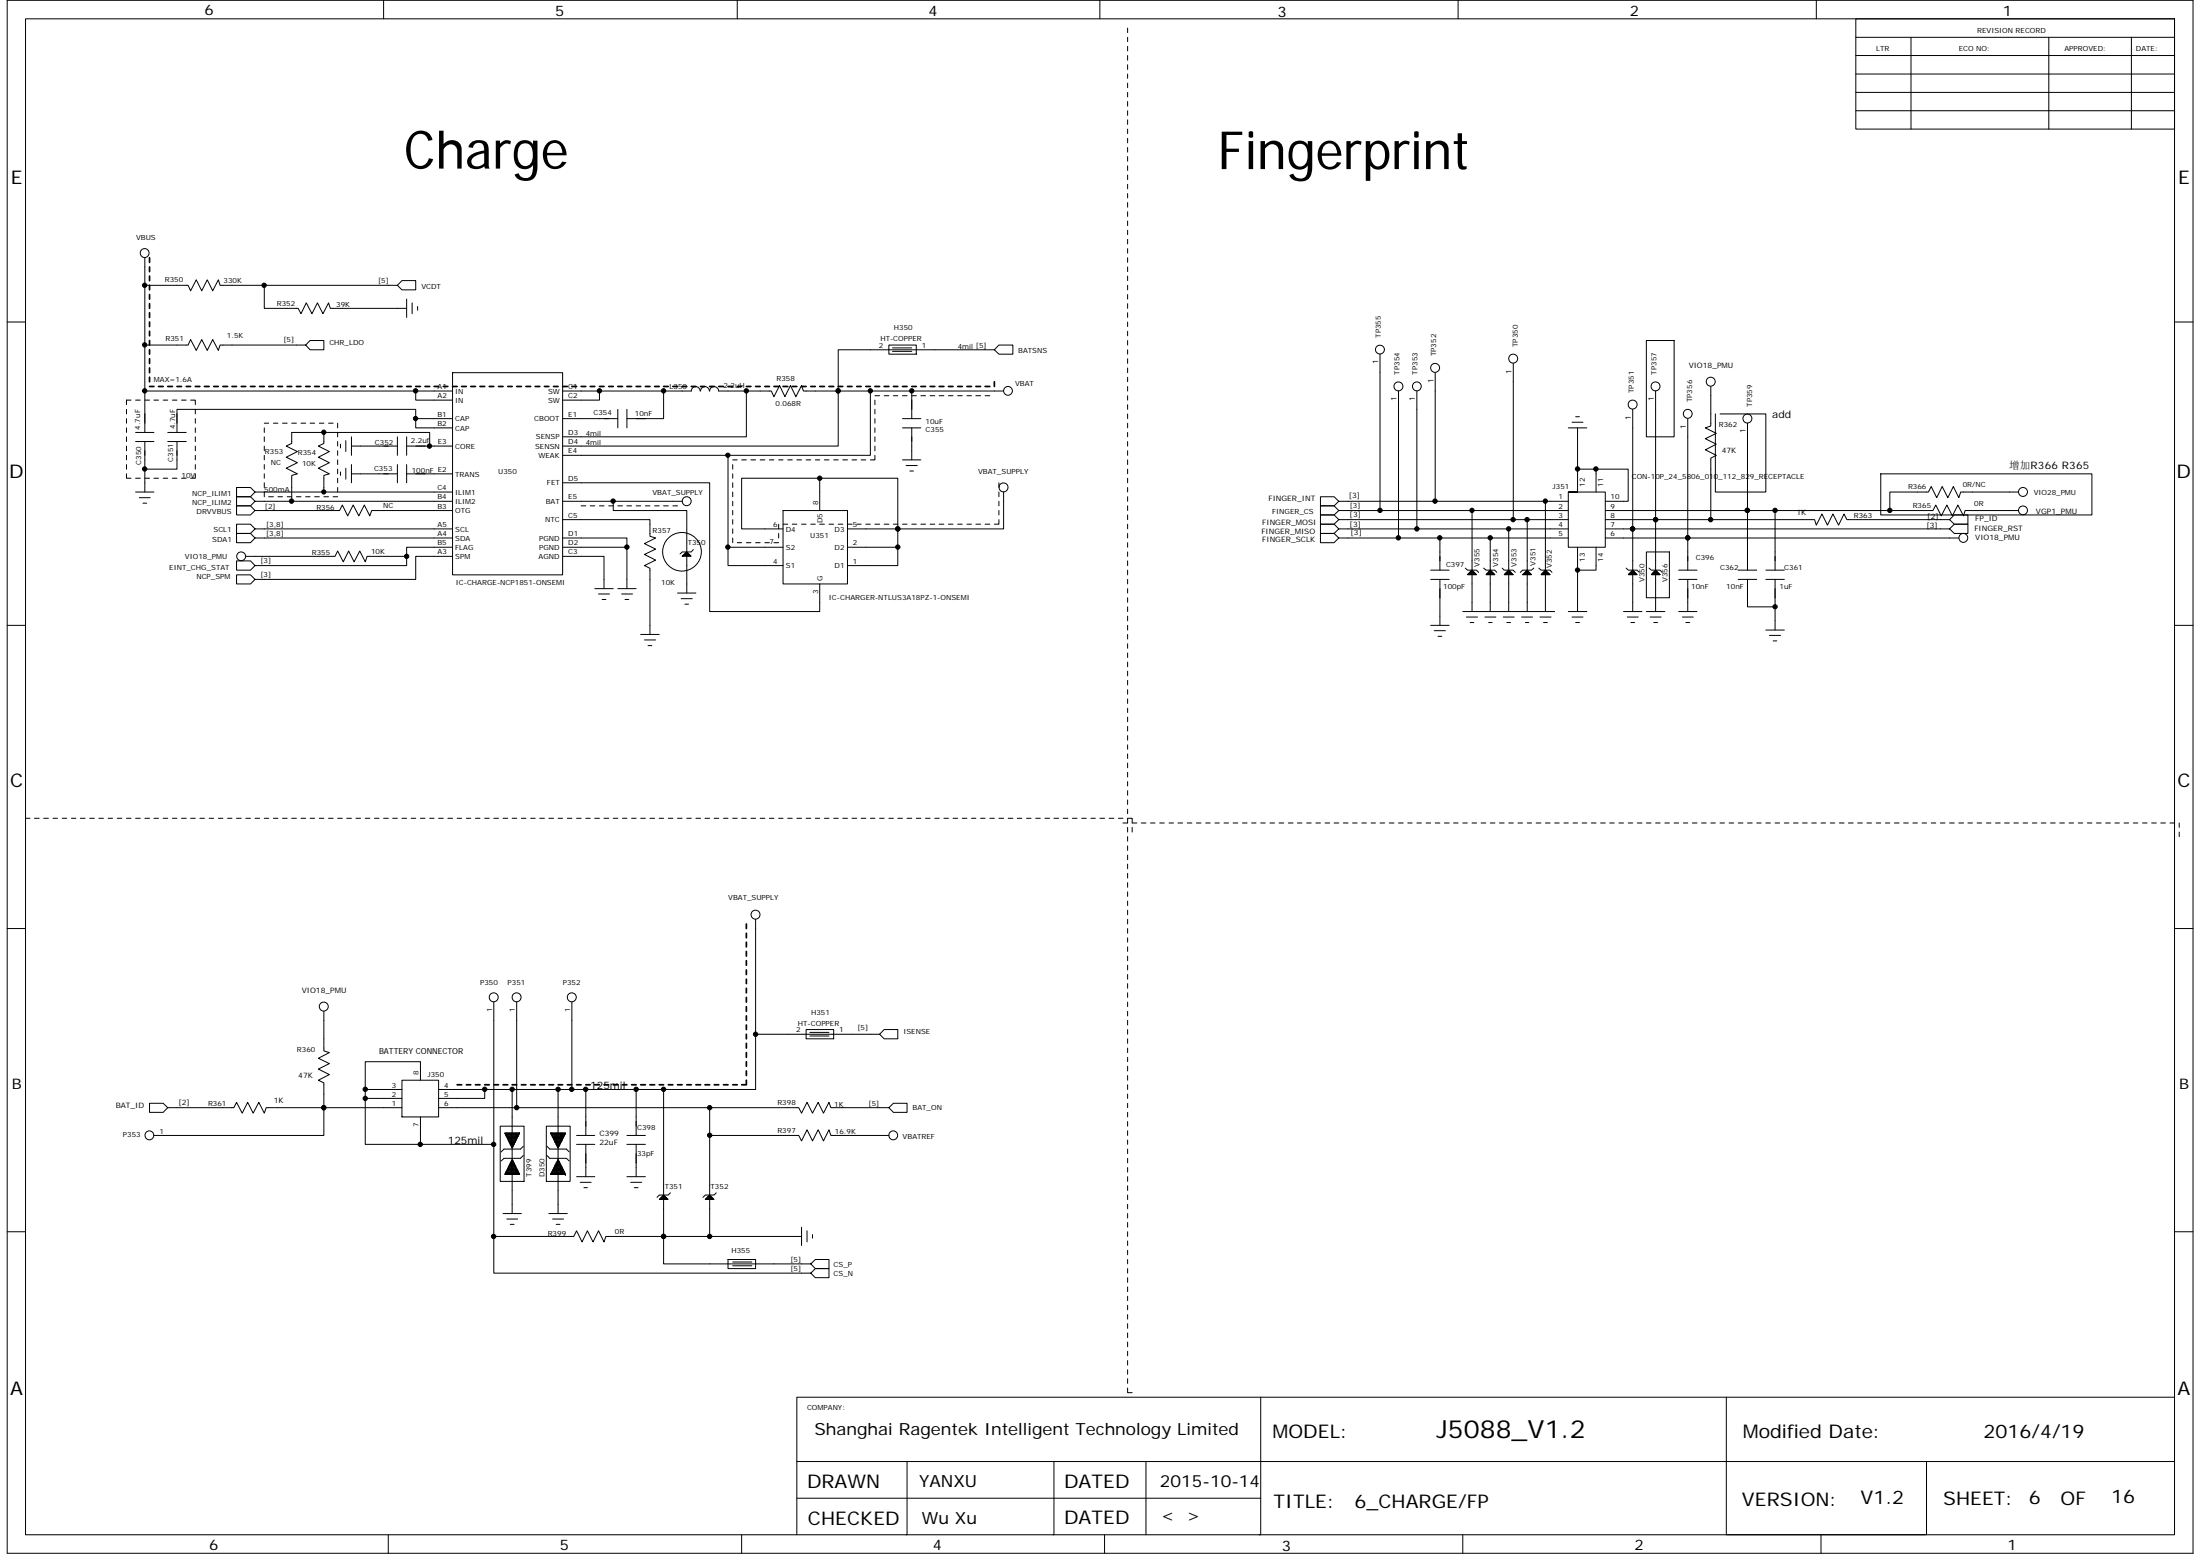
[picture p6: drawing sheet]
<svg xmlns="http://www.w3.org/2000/svg" width="297mm" height="210mm" viewBox="0 0 297 210" stroke-linecap="round" stroke-linejoin="round" font-family="sans-serif">
<g fill="none" stroke="#000" stroke-width=".14">
<path d="M1 0h295.1v209.6h-295.1zM3.4 2.5h290.2v204.6h-290.2zM51.8 0v2.5M99.5 0v2.5M148.5 0v2.5M152.2 3.8v.6M152.2 5v.6M152.2 6.2v.7M152.2 7.5v.6M152.2 8.7v.7M152.2 10v.6M152.2 11.2v.6"/>
<path d="M152.2 12.5v.6M152.2 13.7v.6M152.2 14.9v.7M152.2 16.2v.6M152.2 17.4v.6M152.2 18.7v.6M152.2 19.9v.6M196.9 0v2.5M245.2 0v2.5M250.6 2.5h43v14.9h-43zM250.6 12.5h43M250.6 14.9h43"/>
<path d="M250.6 10h43M250.6 7.5h43M250.6 5h43M258 5v12.4M276.6 5v12.4M287.8 5v12.4M19.6 38.5h5.8l.3 .7 .8-1.4 .7 1.4 .8-1.4 .7 1.4 .8-1.4 .2 .7h6v3.1h4.6l.3 .7 .8-1.4 .7 1.4 .8-1.4 .7 1.4 .8-1.4 .2 .7h10.3M19.6 34.8v23.6M35.7 38.5h18l.6 .6h1.8v-1.2h-1.8l-.6 .6M152.2 21.1v.7M152.2 22.4v.6M152.2 23.6v.6"/>
<path d="M152.2 24.9v.6M152.2 26.1v.6M152.2 27.3v.7M152.2 28.6v.6M152.2 29.8v.6M152.2 31.1v.6M152.2 32.3v.6M152.2 33.5v.7M152.2 34.8v.6M152.2 36v.7M152.2 37.3v.6M152.2 38.5v.6"/>
<path d="M152.2 39.8v.6M1 43.5h2.4M17.1 55.2v.7M17.1 56.5v.6M17.1 57.7v.7M17.1 58.9v.7M17.7 54h-.6v.6M18.3 54h.6M18.3 59.6h2.5M18.3 58.4h2.5M19.6 54h.6M19.6 46.6h5.8l.3-.8 .8 1.5 .7-1.5 .8 1.5 .7-1.5 .8 1.5 .2-.7h11.6l.6 .6h1.8v-1.2h-1.8l-.6 .6"/>
<path d="M19.6 59.6v3.7M19.6 52.8h36.5v1.2h5M20.8 54h.6M22 54h.6M22.6 59.6h2.5M22.6 58.4h2.5M23.3 54h.6M23.9 59.6v3.7h-4.3v3.1M24.5 54h.6M25.7 54h.7v.6M26.4 55.2v.7M26.4 56.5v.6"/>
<path d="M26.4 57.7v.7M26.4 58.9v.7M35.7 57.1h.6M35.7 57.7v.7M35.7 58.9v.7M36.9 57.1h.6M38.1 57.1h.7M39.4 57.1h.6M40.6 57.1h.7M41.9 57.1h.6M43.1 57.1h.6M43.7 58.4h-4.3v1.4l-.8 .4 1.5 .7-1.5 .8 1.5 .7-1.5 .8 1.5 .7-.7 .3v3.4"/>
<path d="M43.7 58.4h14.3v1.8M43.7 58.4v1.4l-.7 .4 1.5 .7-1.5 .8 1.5 .7-1.5 .8 1.5 .7-.8 .3v2.2M44.4 57.1h.6M45.6 57.1v.6M45.6 58.4v.5M45.6 59.6v.6M46 59.9v.6M46.7 59.5v1.4M47.5 58.9v2.5M53.7 58.9v2.5M54.9 40.4v2.4M54.9 58.9v2.5"/>
<path d="M55.6 40.9v1.4M56.1 56.5h5M56.1 56.5v-1.3h-32.2v3.2M56.1 56.5v1.2h5M56.1 52.8h5M56.4 41.4v.5M61.1 50.3h14.9v27.3h-14.9zM76 52.8h4.9M76 56.5h7.4M83.4 55.2v2.5M84.6 55.2v2.5M89.6 52.8h-8.7v1.2h-4.9"/>
<path d="M94.5 52.8a.59 .59 0 0 0-.6-.6 .59 .59 0 0 0-.6 .6h-3.7v3.7h-5M94.6 52.8a.59 .59 0 0 1 .6-.6 .59 .59 0 0 1 .6 .6M95.8 52.8a.6 .6 0 0 1 .6-.6 .6 .6 0 0 1 .6 .6M100.8 52.8h-3.8M117.5 52.8v8.6h-19.2M117.5 52.8h-9l-.3-.8-.7 1.5-.8-1.5-.7 1.5-.7-1.5-.8 1.5-.4-.7h-3.3v6.1h-24.8M117.5 52.8h5.6v3.7M118.1 54v.6M118.1 55.2v.7M118.1 56.5v.6M118.1 57.7v.7M118.1 58.9v.7"/>
<path d="M118.1 53.4h.7M119.4 53.4h.6M120 46.6h3.7v1.2h-3.7zM120.5 47.4h2.6M120.5 46.9h2.6M120.6 53.4h.6M121.9 53.4h.6M121.9 56.5h2.4M121.9 57.7h2.4M123.1 53.4h.6M123.1 52.8h12.4M123.1 57.7v4.4"/>
<path d="M124.3 53.4h.7M125.6 53.4h.6M126.8 53.4h.6M128.1 53.4h.6M129.3 53.4h.6M130.6 53.4h.6M131.8 53.4h.6M133 53.4h.6M134.3 47.2l.6-.6h1.9v1.2h-1.9l-.6-.6h-21.1v13h-37.2M152.2 41v.6M152.2 42.2v.6M152.2 43.5v.6"/>
<path d="M152.2 44.7v.6M152.2 46v.6M152.2 47.2v.6M152.2 48.4v.6M152.2 49.7v.6M152.2 50.9v.6M152.2 52.2v.6M152.2 53.4v.6M152.2 54.6v.6M152.2 55.9v.6M152.2 57.1v.6M152.2 58.4v.5"/>
<path d="M152.2 59.6v.6M186.3 47.8v21.1h-5.5l-.7 .6h-1.8v-1.2h1.8l.7 .6M188.8 52.8v19.8h5.6M191.3 52.8v18.6h-10.5l-.7 .6h-1.8v-1.3h1.8l.7 .7M193.8 50.3v17.3M204.3 49v21.1h-23.5l-.7 .6h-1.8v-1.2h1.8l.7 .6M211.7 57.7h2.5M212.3 57h1.4M212.7 56.2h.6M213 57.7v8.7h-1.3v7.5h5v-7.5h-5M220.4 55.2v27.3M222.3 46h3.7v12.9h-3.7z"/>
<path d="M223.5 52.8v17.3h7.5M227.9 56.5v16.1h36.6M231 52.2v5.3l-.8 .2 1.5 .8-1.5 .7 1.5 .7-1.5 .8 1.5 .7-.7 .4v8.3h14l.2 .8 .8-1.5 .7 1.5 .8-1.5 .7 1.5 .8-1.5 .4 .7h13.8l.7 .6h1.8v-1.2h-1.8l-.7 .6M231.6 55.9v10.5h6.8v-10.5h-6.2M235.9 57.1v11.8h3.8M293.6 43.5h2.5M17.1 60.2v.6M17.1 61.4v.7M17.1 62.7v.6M17.1 63.9v.6h.6M18.3 64.5h.6M18.3 66.4h2.5"/>
<path d="M18.8 67.2h1.5M19.3 67.9h.5M19.6 64.5h.6M20.8 64.5h.6M22 64.5h.6M23.3 64.5h.6M24.5 64.5h.6M26.4 63.9v.6h-.7M26.4 60.2v.6M26.4 61.4v.7M26.4 62.7v.6M34.4 68.9l-.6-.6h-1.9v1.2h1.9l.6-.6h11.4l.4-.7 .7 1.4 .8-1.4 .7 1.4 .8-1.4 .7 1.4 .3-.7h10.9"/>
<path d="M34.4 66.4l-.6-.6h-1.9v1.2h1.9l.6-.6h1.3M34.4 67.6l-.6-.6h-1.9v1.3h1.9l.6-.7h26.7M35.7 60.2v.6M35.7 61.4v.7M35.7 62.7v.6M35.7 63.9v.6M35.7 65.2v.6M35.7 66.4v.6M35.7 66.4h25.4M36.3 67h.6M37.5 67h.6M38.8 67h.6"/>
<path d="M40 67h.6M41.3 67h.6M42.5 67h.6M43.7 67h.7M45 67h.6M45.6 60.8v.6M45.6 62.1v.6M45.6 63.3v.6M45.6 64.5v.7M45.6 65.8v.6M46 63.7v.5M46.7 63.2v1.5"/>
<path d="M47.5 60.2h6.2M47.5 63.9h6.2M47.5 62.7v2.5M53.7 62.7v2.5M54.9 75.1h-5.3l-.3 .7-.7-1.4-.8 1.4-.7-1.4-.7 1.4-.8-1.4-.4 .7h-12M54.9 75.1v1.2h-20.5l-.6 .6h-1.9v-1.2h1.9l.6 .6M54.9 62.7v2.5M61.1 72.6h-26.7l-.6 .6h-1.9v-1.2h1.9l.6 .6M61.1 71.4h-26.7l-.6 .6h-1.9v-1.3h1.9l.6 .7M61.1 75.1h-5v3.1h-21.7l-.6 .6h-1.9v-1.2h1.9l.6 .6M61.1 73.9h-6.2v1.2M61.1 60.2h-6.2"/>
<path d="M61.1 63.9h-6.2M76 70.1h11.8v2.3l.7 .2-1.5 .8 1.5 .7-1.5 .7 1.5 .8-1.5 .7 .8 .4v8.9M76 75.1h5.6v4.3M76 72.6h8.6v1.3M76 73.9h8.6v5.5M76 65.2h19.8v17.3h14.9v-3.7M76 67.6h16.1M76 61.4h22.3M78.5 68.3h.6M79.7 68.3h.6M80.3 79.4h2.5M80.9 68.3h.7"/>
<path d="M82.2 68.3h.6M82.8 67.6v1.3h9.9v11.1M83.4 68.3h.6M83.4 79.4h2.5M84.6 68.3h.7M85.9 68.3h.6M87.1 68.3h.7M88.4 68.3h.6M89.6 68.3h.6M90.8 68.3h.7M92.1 75.1l.6-.6 .6 .6zM92.2 75.1v-.1h1v.1"/>
<path d="M92.3 74.8v.3M92.3 74.8h.8v.3M92.5 74.7v.4M92.5 74.7h.5v.4M92.6 75.1v-.5h.2v.5M92.7 74.5h.1M93.6 74.2l-.3 .3h-1.2l-.3 .3M98.3 61.4v12.5h7.4M98.3 73.9v2.4h7.4M98.9 62.7v.6M98.9 63.9v.6M98.9 65.2v.6"/>
<path d="M98.9 66.4v.6M98.9 67.6v.7M98.9 68.9v.6M98.9 70.1v.6M98.9 71.4v.6M98.9 72.6v.6M98.9 62.1h.6M99.5 73.2h.6M100.1 62.1h.7M100.8 73.2h.6M101.4 62.1h.6M102 73.2h.6"/>
<path d="M102.6 62.1h.7M103.3 73.2h.6M103.9 62.1h.6M104.5 73.2h.6M105.1 70.7v.7M105.1 72v.6M105.1 62.1h.6M105.7 70.7h.7M105.7 68.9h8.7v9.9h-8.7zM106.4 62.1h.6M107 70.7h.6M107.6 62.1h.6"/>
<path d="M108.2 70.7h.6M108.8 62.1h.7M109.5 70.7h.6M110.1 62.1h.6M110.7 70.7h.6M110.7 64.5h-10.6v6.9h5.6M111.3 62.1h.6M111.9 70.7h.7M112.6 62.1h.6M113.2 70.7h.6M113.8 62.1h.6M114.4 70.7h.6"/>
<path d="M114.4 71.4h6.8v2.5M114.4 73.9h6.8M115 62.1h.7M115.7 70.7h.6M116.3 62.1h.6M116.9 70.7h.6M118.1 60.2v.6M118.1 61.4v.7h-.6M118.1 70.7h.7M119.4 70.7h.6M120.6 70.7h.6M121.2 73.9v2.4h-6.8"/>
<path d="M121.9 70.7h.6M121.9 62.1h2.4M122.3 62.8h1.5M122.8 63.6h.5M123.1 70.7h.6M124.3 70.7h.7M125.6 70.7h.6M126.8 70.7h.6M128.1 70.7h.6M129.3 70.7h.6M130.6 70.7h.6M131.8 70.7h.6"/>
<path d="M133 70.7h.6M134.9 70.1v.6h-.6M134.9 65.2v.6M134.9 66.4v.6M134.9 67.6v.7M134.9 68.9v.6M135.5 66.4v5h-14.3v-6.9h-10.5v4.4M152.2 60.8v.6M152.2 62.1v.6M152.2 63.3v.6M152.2 64.5v.7M152.2 65.8v.6"/>
<path d="M152.2 67v.6M152.2 68.3v.6M152.2 69.5v.6M152.2 70.7v.7M152.2 72v.6M152.2 73.2v.7M152.2 74.5v.6M152.2 75.7v.6M152.2 76.9v.7M152.2 78.2v.6M152.2 79.4v.6M180.8 67.6l-.7-.6h-1.8v1.3h1.8l.7-.7h13"/>
<path d="M180.8 72.6l-.7-.6h-1.8v1.2h1.8l.7-.6h8M193.2 76.9h2.5M193.2 78.2h2.5M194.4 72.6v4.3M194.4 78.2v6.2M197.8 76.7l.3 .2h1.2l.3 .3M198.1 77.6l.7-.7 .5 .7zM198.2 77.6v-.2h1v.2M198.4 77.6v-.3h.7v.3M198.5 77.6v-.4h.5v.4M198.6 77.6v-.5h.3v.5M198.8 76.9h.1"/>
<path d="M198.8 68.9v13.6M200.3 76.7l.3 .2h1.2l.3 .3M200.7 77.6v-.2h1v.2M200.9 77.6v-.3h.7v.3M201 77.6v-.4h.5v.4M201.1 77.6v-.5h.2v.5M201.2 76.9h.1M201.2 76.9l.6 .7h-1.2zM201.2 72.6v9.9M202.8 76.7l.3 .2h1.2l.3 .3M203.1 77.6l.6-.7 .6 .7zM203.2 77.6v-.2h1v.2"/>
<path d="M203.3 77.6v-.3h.8v.3M203.5 77.6v-.4h.5v.4M203.6 77.6v-.5h.2v.5M203.7 76.9h.1M203.7 71.4v11.1M204.3 70.1h1.9v12.4M205.7 77.6v-.2h1v.2M205.8 77.3v.3M205.8 77.3h.7v.3M205.9 77.2v.4M205.9 77.2h.5v.4M206.1 77.6v-.5h.2v.5"/>
<path d="M206.2 76.9h.1M206.2 76.9l.6 .7h-1.2zM207.1 76.7l-.3 .2h-1.2l-.3 .3M207.8 76.7l.3 .2h1.2l.2 .3M208.2 77.6v-.2h1v.2M208.3 77.6v-.3h.7v.3M208.4 77.6v-.4h.5v.4M208.5 77.6v-.5h.3v.5M208.7 76.9h.1M208.7 76.9l.6 .7h-1.2zM208.7 67.6v14.9M211.7 67.6h-17.9"/>
<path d="M211.7 68.9h-25.4M211.7 71.4h-20.4M211.7 72.6h-17.3M211.7 70.1h-5.5M213 73.9v3h2.5v-3M213 76.9v5.6M213 63.3h2.5M215.5 66.4v-3.1h4.3v4.3h-3.1M216.7 71.4h46.5l.7 .6h1.8v-1.3h-1.8l-.7 .7M216.7 72.6h11.2v4.3M216.7 68.9h19.2M216.7 70.1h6.8v12.4"/>
<path d="M219.6 76.7l.3 .2h1.1l.3 .3M219.9 77.6v-.2h1.1v.2M220.1 77.6v-.3h.7v.3M220.2 77.6v-.4h.5v.4M220.3 77.6v-.5h.3v.5M220.4 76.9h.1M220.4 76.9l.6 .7h-1.1zM222.3 74.5h3.1v6.2h-3.1zM222.6 76.7l.4 .2h1.1l.3 .3M223.1 77.6v-.2h.9v.2M223.2 77.6v-.3h.7v.3M223.3 77.6v-.4h.5v.4"/>
<path d="M223.4 77.6v-.5h.3v.5M223.5 76.9h.1M223.5 76.9l.6 .7h-1.1zM226.6 76.9h2.5M226.6 78.2h2.5M227.9 78.2v4.3M234.7 76.9h2.5M234.7 78.2h2.5M235.9 78.2v3.7h3.8v-3.7M235.9 68.9h.1M235.9 68.9v8M238.4 76.9h2.5"/>
<path d="M238.4 78.2h2.5M239.7 68.9h15.5M239.7 68.9v8M253.9 63.9h28.5v5.6h-28.5zM272.5 66.4h-7.8l-.2 .8-.8-1.5-.7 1.5-.8-1.5-.7 1.5-.8-1.5-.3 .7h-5.2v2.5h5.8l.4-.7 .7 1.4 .8-1.4 .7 1.4 .7-1.4 .8 1.4 .2-.7h7.2M1 84.4h2.4M80.8 80.2h1.5M81.3 80.9h.5M83.9 80.2h1.5M84.4 80.9h.5M86.5 85.6h2.5M87 86.4h1.5"/>
<path d="M87.5 87.1h.5M91.5 80h2.5M92 80.8h1.5M92.5 81.5h.5M152.2 80.7v.6M152.2 81.9v.6M152.2 83.1v.7M152.2 84.4v.6M152.2 85.6v.6M152.2 86.9v.6M152.2 88.1v.6M152.2 89.3v.7"/>
<path d="M152.2 90.6v.6M152.2 91.8v.6M152.2 93.1v.6M152.2 94.3v.6M152.2 95.6v.6M152.2 96.8v.6M152.2 98v.7M152.2 99.3v.6M193.2 84.4h2.5M193.7 85.1h1.5M194.2 85.9h.5M197.5 82.5h12.4"/>
<path d="M198 83.3h1.5M198.5 84h.5M200.5 83.3h1.5M201 84h.5M203 83.3h1.4M203.5 84h.5M205.4 83.3h1.5M205.9 84h.5M207.9 83.3h1.5M208.4 84h.5M211.7 82.5h2.5M212.3 83.3h1.4"/>
<path d="M212.7 84h.6M219.2 82.5h2.5M219.7 83.3h1.5M220.2 84h.5M222.3 82.5h2.5M222.8 83.3h1.5M223.3 84h.5M226.6 82.5h2.5M227.2 83.3h1.4M227.6 84h.5M238.4 85h2.5M238.9 85.7h1.5"/>
<path d="M239.4 86.5h.5M239.7 81.9v3.1M293.6 84.4h2.5M3.4 110.4h.7M4.7 110.4h.6M5.9 110.4h.6M7.2 110.4h.6M8.4 110.4h.6M9.6 110.4h.6M10.9 110.4h.6M12.1 110.4h.6M13.4 110.4h.6"/>
<path d="M14.6 110.4h.6M15.8 110.4h.6M17.1 110.4h.6M18.3 110.4h.6M19.6 110.4h.6M20.8 110.4h.6M22 110.4h.6M23.3 110.4h.6M24.5 110.4h.6M25.7 110.4h.7M27 110.4h.6M28.2 110.4h.6"/>
<path d="M29.5 110.4h.6M30.7 110.4h.6M31.9 110.4h.7M33.2 110.4h.6M34.4 110.4h.6M35.7 110.4h.6M36.9 110.4h.6M38.1 110.4h.7M39.4 110.4h.6M40.6 110.4h.7M41.9 110.4h.6M43.1 110.4h.6"/>
<path d="M44.4 110.4h.6M45.6 110.4h.6M46.8 110.4h.7M48.1 110.4h.6M49.3 110.4h.6M50.6 110.4h.6M51.8 110.4h.6M53 110.4h.7M54.3 110.4h.6M55.5 110.4h.6M56.8 110.4h.6M58 110.4h.6"/>
<path d="M59.2 110.4h.7M60.5 110.4h.6M61.7 110.4h.6M63 110.4h.6M64.2 110.4h.6M65.4 110.4h.7M66.7 110.4h.6M67.9 110.4h.7M69.1 110.4h.7M70.4 110.4h.6M71.6 110.4h.7M72.9 110.4h.6"/>
<path d="M74.1 110.4h.6M75.4 110.4h.6M76.6 110.4h.6M77.8 110.4h.7M79.1 110.4h.6M80.3 110.4h.6M81.6 110.4h.6M82.8 110.4h.6M84 110.4h.6M85.3 110.4h.6M86.5 110.4h.6M87.8 110.4h.6"/>
<path d="M89 110.4h.6M90.2 110.4h.6M91.5 110.4h.6M92.7 110.4h.6M94 110.4h.6M95.2 110.4h.6M96.4 110.4h.6M97.7 110.4h.6M98.9 110.4h.6M100.1 110.4h.7M101.4 110.4h.6M102.6 110.4h.7"/>
<path d="M103.9 110.4h.6M105.1 110.4h.6M106.4 110.4h.6M107.6 110.4h.6M108.8 110.4h.7M110.1 110.4h.6M111.3 110.4h.6M112.6 110.4h.6M113.8 110.4h.6M115 110.4h.7M116.3 110.4h.6M117.5 110.4h.6"/>
<path d="M118.8 110.4h.6M120 110.4h.6M121.2 110.4h.7M122.5 110.4h.6M123.7 110.4h.6M125 110.4h.6M126.2 110.4h.6M127.4 110.4h.7M128.7 110.4h.6M129.9 110.4h.7M131.2 110.4h.6M132.4 110.4h.6"/>
<path d="M133.6 110.4h.7M134.9 110.4h.6M136.1 110.4h.7M137.3 110.4h.7M138.6 110.4h.6M139.8 110.4h.7M141.1 110.4h.6M142.3 110.4h.6M143.5 110.4h.7M144.8 110.4h.6M146 110.4h.7M147.3 110.4h.6"/>
<path d="M148.5 110.4h.6M149.8 110.4h.6M151 110.4h.6M151.6 111.1h.6v-.7h.7v.7h.6M152.2 100.5v.6M152.2 101.7v.7M152.2 103v.6M152.2 104.2v.7M152.2 105.5v.6M152.2 106.7v.6M152.2 107.9v.7M152.2 109.2v.6"/>
<path d="M152.2 111.7v.6M152.2 112.9v.6M152.2 114.2v.6M152.2 115.4v.6M152.2 116.6v.6M152.2 117.9v.6M152.2 119.1v.6M152.9 111.7v.6M154.1 111.1h.6M155.3 111.1h.7M156.6 111.1h.6M157.8 111.1h.7"/>
<path d="M159 111.1h.7M160.3 111.1h.6M161.5 111.1h.7M162.8 111.1h.6M164 111.1h.6M165.3 111.1h.6M166.5 111.1h.6M167.7 111.1h.7M169 111.1h.6M170.2 111.1h.6M171.5 111.1h.6M172.7 111.1h.6"/>
<path d="M173.9 111.1h.7M175.2 111.1h.6M176.4 111.1h.6M177.7 111.1h.6M178.9 111.1h.6M180.1 111.1h.7M181.4 111.1h.6M182.6 111.1h.6M183.9 111.1h.6M185.1 111.1h.6M186.3 111.1h.7M187.6 111.1h.6"/>
<path d="M188.8 111.1h.7M190.1 111.1h.6M191.3 111.1h.6M192.6 111.1h.6M193.8 111.1h.6M195 111.1h.7M196.3 111.1h.6M197.5 111.1h.6M198.8 111.1h.6M200 111.1h.6M201.2 111.1h.6M202.5 111.1h.6"/>
<path d="M203.7 111.1h.6M205 111.1h.6M206.2 111.1h.6M207.4 111.1h.6M208.7 111.1h.6M209.9 111.1h.6M211.2 111.1h.5M212.4 111.1h.6M213.6 111.1h.6M214.9 111.1h.6M216.1 111.1h.6M217.3 111.1h.6"/>
<path d="M218.6 111.1h.6M219.8 111.1h.6M221.1 111.1h.6M222.3 111.1h.6M223.5 111.1h.7M224.8 111.1h.6M226 111.1h.6M227.3 111.1h.6M228.5 111.1h.6M229.7 111.1h.7M231 111.1h.6M232.2 111.1h.6"/>
<path d="M233.5 111.1h.6M234.7 111.1h.6M235.9 111.1h.7M237.2 111.1h.6M238.4 111.1h.6M239.7 111.1h.6M240.9 111.1h.6M242.1 111.1h.7M243.4 111.1h.6M244.6 111.1h.6M245.9 111.1h.6M247.1 111.1h.6"/>
<path d="M248.3 111.1h.7M249.6 111.1h.6M250.8 111.1h.7M252.1 111.1h.6M253.3 111.1h.6M254.6 111.1h.6M255.8 111.1h.6M257 111.1h.7M258.3 111.1h.6M259.5 111.1h.6M260.7 111.1h.7M262 111.1h.6"/>
<path d="M263.2 111.1h.7M264.5 111.1h.6M265.7 111.1h.6M267 111.1h.6M268.2 111.1h.6M269.4 111.1h.7M270.7 111.1h.6M271.9 111.1h.6M273.2 111.1h.6M274.4 111.1h.6M275.6 111.1h.6M276.9 111.1h.6"/>
<path d="M278.1 111.1h.6M279.4 111.1h.6M280.6 111.1h.6M281.8 111.1h.6M283.1 111.1h.6M284.3 111.1h.6M285.6 111.1h.5M286.8 111.1h.6M288 111.1h.6M289.3 111.1h.6M290.5 111.1h.6M291.7 111.1h.7"/>
<path d="M293 111.1h.6M294.2 111.1v.6M294.2 112.3v.6M1 125.3h2.4M43.7 136.5v5.3l.8 .2-1.5 .8 1.5 .7-1.5 .8 1.5 .7-1.5 .8 .7 .3v3.4h10.6M66.7 135.2v19.2h-9.9M69.8 135.2v14.3M77.2 135.2v11.8M102 124.1v15.5h16.8l.6 .6h1.8v-1.3h-1.8l-.6 .7M102 139.6v7.4h-12.4M108.8 138.9h3.8v1.3h-3.8zM109.3 139.8h2.6"/>
<path d="M109.3 139.3h2.6M152.2 120.4v.6M152.2 121.6v.6M152.2 122.8v.6M152.2 124.1v.6M152.2 125.3v.6M152.2 126.6v.5M152.2 127.8v.6M152.2 129v.6M152.2 130.3v.6M152.2 131.5v.6M152.2 132.7v.7"/>
<path d="M152.2 134v.6M152.2 135.2v.6M152.2 136.5v.6M152.2 137.7v.6M152.2 138.9v.7M293.6 125.3h2.5M22.6 149.5l-.6-.6h-1.8v1.2h1.8l.6-.6h9l.3-.7 .8 1.4 .7-1.4 .8 1.4 .7-1.4 .8 1.4 .2-.7h7.8v3.7h-22.9M43.7 149.5h.1M49.3 148.2v6.2h7.5M54.3 147h-5v1.2M54.3 148.2h-5M54.3 145.8h4.9v4.9h-4.9z"/>
<path d="M56.8 145.8v-2.5h-7.5v3.7M56.8 150.7v3.7M59.2 147h6.2M65.4 147v1.2h-6.2M65.4 147h3.7v6M66.7 154.4v12.5M67.5 152h3.3v7.4h-3.3zM69.1 154.8v1.7M69.1 158.5v5.3M69.1 147h6.3v6M70.7 155.9l-.4 .4h-2.3l-.3 .4M70.7 154.7l-.4 .4h-2.3l-.3 .3"/>
<path d="M73.8 152h3.2v7.4h-3.2zM73.8 155.9l.4 .4h2.3l.4 .4M73.8 154.7l.4 .4h2.3l.4 .3M75.4 154.8v1.7M75.4 158.5v5.3M75.4 147h3.7M77.8 153.2h2.5M77.8 154.4h2.5M77.8 158.8h2.5M78.3 159.6h1.5M79.1 154.4v4.4M84.6 153.2h2.5"/>
<path d="M84.6 154.4h2.5M84.6 158.8h2.5M85.2 159.6h1.4M85.9 154.4v4.4M85.9 147h3.7M85.9 147v6.2M85.9 147h-6.8v6.2M89.6 147v19.9M95.8 153.2h12l.4 .8 .8-1.5 .7 1.5 .8-1.5 .7 1.5 .7-1.5 .3 .7h7.8M95.8 149.5h-36.6M95.8 153.2v13.7M120 149.5l.6-.6h1.9v1.2h-1.9l-.6-.6h-7.8l-.3-.7-.7 1.4-.7-1.4-.8 1.4-.7-1.4-.8 1.4-.4-.7h-12v3.7"/>
<path d="M152.2 140.2v.6M152.2 141.4v.6M152.2 142.7v.6M152.2 143.9v.6M152.2 145.1v.7M152.2 146.4v.6M152.2 147.6v.6M152.2 148.9v.6M152.2 150.1v.6M152.2 151.3v.7M152.2 152.6v.6M152.2 153.8v.6"/>
<path d="M152.2 155.1v.6M152.2 156.3v.6M152.2 157.6v.6M152.2 158.8v.6M1 166.2h2.4M66.7 166.9h10.8l.3-.8 .8 1.5 .7-1.5 .8 1.5 .7-1.5 .8 1.5 .2-.7h7.8M66.7 166.9v4.9h42.8l.6 .6h1.8v-1.2h-1.8l-.6 .6M67.9 163.8h2.5M68.4 164.5h1.5M68.9 165.2h.5M74.1 163.8h2.5M74.6 164.5h1.5"/>
<path d="M75.1 165.2h.5M78.8 160.3h.5M85.6 160.3h.5M89.1 161.8h1v.1M89.1 161.8v.1M89.3 161.6h.7v.3M89.3 161.6v.3M89.4 161.9v-.4h.4v.4M89.5 161.9v-.5h.2v.5M89.6 161.3l.6 .6h-1.2zM89.6 161.3h.1M89.6 166.9h18.6"/>
<path d="M89.6 166.9v3.7h19.9l.6 .6h1.8v-1.2h-1.8l-.6 .6M90.5 161l-.3 .3h-1.2l-.3 .3M95.3 161.8v.1M95.3 161.8h1v.1M95.4 161.6v.3M95.4 161.6h.8v.3M95.6 161.9v-.4h.5v.4M95.7 161.9v-.5h.2v.5M95.8 161.3h.1M95.8 161.3l.6 .6h-1.2zM96.7 161l-.3 .3h-1.2l-.3 .3M98.3 170h3.7v1.2h-3.7z"/>
<path d="M98.9 170.3h2.6M98.9 170.8h2.6M108.2 165.6v2.5M109 166.1v1.5M109.7 166.6v.5M152.2 160v.7M152.2 161.3v.6M152.2 162.5v.6M152.2 163.8v.6M152.2 165v.6M152.2 166.2v.7M152.2 167.5v.6"/>
<path d="M152.2 168.7v.6M152.2 170v.6M152.2 171.2v.6M152.2 172.4v.7M152.2 173.7v.6M152.2 174.9v.6M152.2 176.1v.7M152.2 177.4v.6M152.2 178.6v.7M152.2 179.9v.6M293.6 166.2h2.5M107.6 197.2h186"/>
<path d="M122.5 197.2v9.9h-.2M142.3 197.2v9.9h-.1M152.2 187.3v.6h.7M152.2 181.1v.6M152.2 182.4v.6M152.2 183.6v.6M152.2 184.8v.7M152.2 186.1v.6M154.7 197.2v9.9M170.2 188.6v18.5h-.2M233.1 188.6v18.5h26.9M260.1 197.2v9.9"/>
<path d="M293.6 188.6h-186v18.5M52.4 207.1v2.5M100.1 207.1v2.5M107.6 202.2h62.6M149.1 207.1v2.5M197.5 207.1v2.5M245.9 207.1v2.5"/>
<circle cx="19.5" cy="34.1" r=".6"/>
<circle cx="136.1" cy="52.7" r=".59"/>
<circle cx="186.3" cy="47.2" r=".6"/>
<circle cx="188.8" cy="52.1" r=".61"/>
<circle cx="191.3" cy="52.1" r=".6"/>
<circle cx="193.8" cy="49.6" r=".61"/>
<circle cx="204.3" cy="48.4" r=".61"/>
<circle cx="220.4" cy="54.6" r=".61"/>
<circle cx="223.5" cy="52.1" r=".61"/>
<circle cx="227.9" cy="55.8" r=".6"/>
<circle cx="231" cy="51.5" r=".61"/>
<circle cx="235.9" cy="56.5" r=".61"/>
<circle cx="32.6" cy="75.1" r=".6"/>
<circle cx="92.1" cy="74.5" r="2.61"/>
<circle cx="92.7" cy="67.6" r=".61"/>
<circle cx="135.5" cy="65.8" r=".61"/>
<circle cx="265.1" cy="72.6" r=".6"/>
<circle cx="273.1" cy="66.4" r=".61"/>
<circle cx="273.1" cy="68.9" r=".6"/>
<circle cx="43.7" cy="135.8" r=".61"/>
<circle cx="66.7" cy="134.6" r=".61"/>
<circle cx="69.7" cy="134.6" r=".61"/>
<circle cx="77.2" cy="134.6" r=".61"/>
<circle cx="102" cy="123.4" r=".61"/>
<circle cx="20.2" cy="153.2" r=".6"/>
<circle cx="120.6" cy="153.2" r=".6"/>
</g>
<g fill="none" stroke="#000" stroke-width=".23">
<path d="M20.2 34.8v.6M20.2 36v.7M20.2 37.3v.6M20.2 38.5v.6M20.2 39.8v.6M20.2 41v.6M20.2 42.2v.6M20.2 43.5v.6M20.2 44.7v.6M20.2 46v.6M20.2 47.2v.6M20.2 48.4v.6"/>
<path d="M20.2 49.7v.6M20.2 50.9v.6M20.2 52.2h.6M21.4 52.2h.6M22.6 52.2h.7M23.9 52.2h.6M25.1 52.2h.6M26.4 52.2h.6M27.6 52.2h.6M28.8 52.2h.7M30.1 52.2h.6M31.3 52.2h.6"/>
<path d="M32.6 52.2h.6M33.8 52.2h.6M35 52.2h.7M36.3 52.2h.6M37.5 52.2h.6M38.8 52.2h.6M40 52.2h.6M41.3 52.2h.6M42.5 52.2h.6M43.7 52.2h.7M45 52.2h.6M46.2 52.2h.6"/>
<path d="M47.5 52.2h.6M48.7 52.2h.6M49.9 52.2h.7M51.2 52.2h.6M52.4 52.2h.6M53.7 52.2h.6M54.9 52.2h.6M56.1 52.2h.7M57.4 52.2h.6M58.6 52.2h.6M59.9 52.2h.6M61.1 52.2h.6"/>
<path d="M62.3 52.2h.7M63.6 52.2h.6M64.8 52.2h.6M66.1 52.2h.6M67.3 52.2h.6M68.6 52.2h.5M69.8 52.2h.6M71 52.2h.6M72.3 52.2h.6M73.5 52.2h.6M74.7 52.2h.7M76 52.2h.6"/>
<path d="M77.2 52.2h.6M78.5 52.2h.6M79.7 52.2h.6M80.9 52.2h.7M82.2 52.2h.6M83.4 52.2h.6M84.6 52.2h.7M85.9 52.2h.6M87.1 52.2h.7M88.4 52.2h.6M89.6 52.2h.6M90.8 52.2h.7"/>
<path d="M92.1 52.2h.6M93.3 52.2h.7M94.6 52.2h.6M95.8 52.2h.6M97 52.2h.7M98.3 52.2h.6M99.5 52.2h.6M100.8 52.2h.6M102 52.2h.6M103.3 52.2h.6M104.5 52.2h.6M105.7 52.2h.7"/>
<path d="M107 52.2h.6M108.2 52.2h.6M109.5 52.2h.6M110.7 52.2h.6M111.9 52.2h.7M113.2 52.2h.6M114.4 52.2h.6M115.7 52.2h.6M116.9 52.2h.6M118.1 52.2h.7M119.4 52.2h.6M120.6 52.2h.6"/>
<path d="M121.9 52.2h.6M123.1 52.2h.6M124.3 52.2h.7M125.6 52.2h.6M126.8 52.2h.6M128.1 52.2h.6M129.3 52.2h.6M130.6 52.2h.6M131.8 52.2h.6M133 52.2h.6M134.3 51.5v.7M100.8 124.7v.6"/>
<path d="M100.8 125.9v.7M100.8 127.1v.7M100.8 128.4v.6M100.8 129.6v.7M100.8 130.9v.6M100.8 132.1v.6M100.8 133.4v.6M100.8 134.6v.6M100.8 135.8v.7M100.8 137.1v.6M100.8 138.3v.6M100.8 139.6v.6"/>
<path d="M61.7 146.4h.6M63 146.4h.6M64.2 146.4h.6M65.4 146.4h.7M66.7 146.4h.6M67.9 146.4h.7M69.1 146.4h.7M70.4 146.4h.6M71.6 146.4h.7M72.9 146.4h.6M74.1 146.4h.6M75.4 146.4h.6"/>
<path d="M76.6 146.4h.6M77.8 146.4h.7M79.1 146.4h.6M80.3 146.4h.6M81.6 146.4h.6M82.8 146.4h.6M84 146.4h.6M85.3 146.4h.6M86.5 146.4h.6M87.8 146.4h.6M89 146.4h.6M90.2 146.4h.6"/>
<path d="M91.5 146.4h.6M92.7 146.4h.6M94 146.4h.6M95.2 146.4h.6M96.4 146.4h.6M97.7 146.4h.6M98.9 146.4h.6M100.8 140.8v.6M100.8 142v.7M100.8 143.3v.6M100.8 144.5v.6M100.8 145.8v.6h-.7"/>
</g>
<g fill="none" stroke="#000" stroke-width=".17">
<path d="M68.2 152.9h1.9l-1 2zM68.2 152.9l1.9 .1M68.2 158.4v.1M68.2 158.3h1.9M68.3 153.1h1.7M68.3 158.2h1.7M68.4 152.9v.4h1.6M68.4 158.1v.4M68.4 158h1.5M68.4 153.5h1.5M68.5 157.8h1.3M68.6 152.9v.7h1.2"/>
<path d="M68.6 157.7v.8M68.6 153.8h1.1M68.6 157.6h1.1M68.6 157.5h1M68.7 152.9v1.1h.9M68.7 157.4v1.1M68.7 157.3h.9M68.8 154.2h.7M68.8 157.1h.7M68.9 152.9v1.5h.5M68.9 157v1.5M68.9 157h.5"/>
<path d="M69 154.5h.4M69 156.8h.3M69.1 152.9v1.8h.2M69.1 156.7v1.8M69.1 156.6h.1M69.1 154.9h.1M69.1 156.5l1 2h-1.9zM69.2 152.9v1.9M69.2 156.6v1.9M69.4 152.9v1.5M69.4 157v1.5M69.6 152.9v1.2"/>
<path d="M69.6 157.3v1.2M69.7 152.9v.8M69.7 157.7v.8M69.9 152.9v.5M69.9 158v.5M70.1 152.9v.1M70.1 158.4v.1M74.4 152.9h1.9l-.9 2zM74.4 153h1.9M74.4 152.9v.2M74.4 158.3h1.9M74.4 158.3v.2"/>
<path d="M74.5 153.1h1.7M74.5 158.2h1.7M74.6 153.3h1.5M74.6 152.9v.5M74.6 158h1.5M74.6 157.9v.6M74.7 153.5h1.4M74.7 157.8h1.3M74.7 153.6h1.3M74.8 152.9v.9M74.8 157.6h1.1M74.8 157.6v.9"/>
<path d="M74.8 153.8h1.1M74.9 157.5h1M74.9 154h.9M74.9 152.9v1.3M74.9 157.3h.9M74.9 157.2v1.3M75 154.2h.7M75 157.1h.7M75.1 154.4h.5M75.1 152.9v1.6M75.1 156.9v1.6M75.1 157h.5"/>
<path d="M75.2 154.5h.4M75.2 156.8h.3M75.2 154.7h.3M75.3 152.9v2M75.3 156.5v2M75.3 156.6h.1M75.3 154.9h.1M75.4 156.5l.9 2h-1.9zM75.5 152.9v1.7M75.5 156.7v1.8M75.7 152.9v1.4M75.7 157.1v1.4"/>
<path d="M75.8 152.9v1.1M75.8 157.4v1.1M76 152.9v.7M76 157.8v.7M76.2 152.9v.4M76.2 158.1v.4M76.3 152.9h.1M76.3 158.5h.1"/>
</g>
<g fill="#000" stroke="#000" stroke-width=".14">
<circle cx="19.5" cy="38.5" r=".3"/>
<circle cx="35.7" cy="38.5" r=".3"/>
<circle cx="19.5" cy="46.5" r=".3"/>
<circle cx="19.5" cy="52.7" r=".3"/>
<circle cx="43.7" cy="58.3" r=".29"/>
<circle cx="56.1" cy="52.7" r=".3"/>
<circle cx="56.1" cy="56.5" r=".29"/>
<circle cx="80.9" cy="52.7" r=".3"/>
<circle cx="89.6" cy="52.7" r=".3"/>
<circle cx="100.8" cy="52.7" r=".3"/>
<circle cx="113.2" cy="52.7" r=".29"/>
<circle cx="117.5" cy="52.7" r=".3"/>
<circle cx="123.1" cy="52.7" r=".3"/>
<circle cx="19.5" cy="63.3" r=".3"/>
<circle cx="39.4" cy="67.6" r=".3"/>
<circle cx="43.7" cy="66.4" r=".29"/>
<circle cx="54.9" cy="75.1" r=".3"/>
<circle cx="58" cy="60.2" r=".3"/>
<circle cx="82.8" cy="67.6" r=".3"/>
<circle cx="84.6" cy="73.8" r=".3"/>
<circle cx="98.3" cy="73.8" r=".3"/>
<circle cx="98.3" cy="61.4" r=".29"/>
<circle cx="110.7" cy="64.5" r=".3"/>
<circle cx="121.2" cy="71.4" r=".3"/>
<circle cx="121.2" cy="73.8" r=".3"/>
<circle cx="186.3" cy="68.9" r=".3"/>
<circle cx="188.8" cy="72.6" r=".3"/>
<circle cx="191.3" cy="71.4" r=".3"/>
<circle cx="193.8" cy="67.6" r=".3"/>
<circle cx="194.4" cy="72.6" r=".3"/>
<circle cx="198.7" cy="68.9" r=".29"/>
<circle cx="201.2" cy="72.6" r=".3"/>
<circle cx="203.7" cy="71.4" r=".29"/>
<circle cx="204.3" cy="70.1" r=".3"/>
<circle cx="206.2" cy="70.1" r=".3"/>
<circle cx="208.6" cy="67.6" r=".29"/>
<circle cx="213" cy="63.3" r=".3"/>
<circle cx="213" cy="76.9" r=".29"/>
<circle cx="215.5" cy="63.3" r=".3"/>
<circle cx="220.4" cy="71.4" r=".3"/>
<circle cx="223.5" cy="70.1" r=".3"/>
<circle cx="227.9" cy="72.6" r=".3"/>
<circle cx="231" cy="70.1" r=".3"/>
<circle cx="235.9" cy="68.9" r=".3"/>
<circle cx="239.7" cy="68.9" r=".3"/>
<circle cx="255.2" cy="68.9" r=".3"/>
<circle cx="239.7" cy="81.9" r=".29"/>
<circle cx="102" cy="139.6" r=".3"/>
<circle cx="43.7" cy="149.5" r=".29"/>
<circle cx="49.3" cy="148.2" r=".3"/>
<circle cx="49.3" cy="147" r=".3"/>
<circle cx="56.7" cy="154.4" r=".3"/>
<circle cx="65.4" cy="147" r=".3"/>
<circle cx="66.7" cy="154.4" r=".3"/>
<circle cx="69.1" cy="147" r=".3"/>
<circle cx="69.8" cy="149.5" r=".3"/>
<circle cx="75.3" cy="147" r=".3"/>
<circle cx="77.2" cy="147" r=".3"/>
<circle cx="79.1" cy="147" r=".3"/>
<circle cx="85.9" cy="147" r=".3"/>
<circle cx="89.6" cy="147" r=".3"/>
<circle cx="95.8" cy="149.5" r=".3"/>
<circle cx="95.8" cy="153.2" r=".3"/>
<circle cx="66.7" cy="166.9" r=".3"/>
<circle cx="89.6" cy="166.9" r=".3"/>
<circle cx="95.8" cy="166.9" r=".3"/>
</g>
<g font-size="7.1">
<text x="54.5" y="22.8">Charge</text>
<text x="164.4" y="22.8">Fingerprint</text>
</g>
<text font-size="3.4" x="194" y="194.1">J5088_V1.2</text>
<g font-size="2.5">
<text x="1.5" y="24.9">E</text>
<text x="294.1" y="24.9">E</text>
<text x="1.2" y="64.5">D</text>
<text x="293.9" y="64.5">D</text>
<text x="1.4" y="106.2">C</text>
<text x="294" y="106.2">C</text>
<text x="1.4" y="188.3">A</text>
<text x="294" y="188.3">A</text>
<text x="171.8" y="194">MODEL:</text>
<text x="235.3" y="194">Modified Date:</text>
<text x="267.8" y="194">2016/4/19</text>
<text x="109" y="200.8">DRAWN</text>
<text x="143.7" y="200.8">DATED</text>
<text x="172" y="203.6">TITLE:</text>
<text x="182.9" y="203.6">6_CHARGE/FP</text>
<text x="235.2" y="203.2">VERSION:</text>
<text x="251.2" y="202.9">V1.2</text>
<text x="262.4" y="203.1">SHEET:</text>
<text x="273.9" y="202.9">6</text>
<text x="278.2" y="203.1">OF</text>
<text x="285" y="202.8">16</text>
<text x="109.1" y="205.8">CHECKED</text>
<text x="143.7" y="205.7">DATED</text>
</g>
<g font-size="2.3">
<text x="110" y="193.6">Shanghai Ragentek Intelligent Technology Limited</text>
<text x="124.1" y="200.7">YANXU</text>
<text x="156.6" y="200.7">2015-10-14</text>
<text x="124.5" y="205.7">Wu Xu</text>
<text x="156.8" y="205.3">&lt;</text>
<text x="160.2" y="205.3">&gt;</text>
</g>
<g font-size="2">
<text x="27.6" y="2">6</text>
<text x="75" y="2.2">5</text>
<text x="125.3" y="2.2">4</text>
<text x="172.5" y="2.3">3</text>
<text x="220.1" y="2.2">2</text>
<text x="270.4" y="2.2">1</text>
<text x="1.6" y="146.9">B</text>
<text x="294.2" y="146.9">B</text>
<text x="28.2" y="209.1">6</text>
<text x="75.6" y="209.2">5</text>
<text x="126" y="209.2">4</text>
<text x="173.1" y="209.4">3</text>
<text x="220.7" y="209.2">2</text>
<text x="271" y="209.2">1</text>
</g>
<g font-size="1.4">
<text x="239.3" y="56.4">add</text>
<text x="271.3" y="63.3">增加R366 R365</text>
<text x="79.7" y="147">125mil</text>
<text x="60.5" y="154.4">125mil</text>
</g>
<text font-size="1.1" x="51.2" y="142.2">BATTERY CONNECTOR</text>
<g font-size="1">
<text x="267" y="4.4">REVISION RECORD</text>
<text x="253.3" y="6.9">LTR</text>
<text x="264.5" y="6.9">ECO NO:</text>
<text x="278.7" y="6.9">APPROVED:</text>
<text x="288.4" y="6.9">DATE:</text>
<text x="18.4" y="32.3">VBUS</text>
<text x="22.2" y="38.1">R350</text>
<text x="30.2" y="38.2">330K</text>
<text x="37.4" y="41.2">R352</text>
<text x="45.4" y="41.5">39K</text>
<text x="51.1" y="38.2">[5]</text>
<text x="56.9" y="39">VCDT</text>
<text x="22.3" y="46">R351</text>
<text x="30.6" y="45.6">1.5K</text>
<text x="38.3" y="46.2">[5]</text>
<text x="44.5" y="46.6">CHR_LDO</text>
<text x="118.6" y="46.9">2</text>
<text x="118.9" y="46.1">HT-COPPER</text>
<text x="120.7" y="44.6">H350</text>
<text x="124.5" y="46.9">1</text>
<text x="129.3" y="47.1">4mil [5]</text>
<text x="137.5" y="47.7">BATSNS</text>
<text x="186.5" y="45.6" transform="rotate(-90 186.5 45.6)">TP355</text>
<text x="205" y="46.8" transform="rotate(-90 205 46.8)">TP350</text>
<text x="20.8" y="51.5">MAX=1.6A</text>
<text x="59.1" y="52.5">A1</text>
<text x="59.1" y="53.7">A2</text>
<text x="61.5" y="53.1">IN</text>
<text x="74" y="53.1">SW</text>
<text x="76.7" y="52.5">C1</text>
<text x="76.7" y="53.7">C2</text>
<text x="90.4" y="52.5">L350</text>
<text x="97.7" y="52.4">2.2uH</text>
<text x="104.8" y="51.4">R358</text>
<text x="137" y="52.2">VBAT</text>
<text x="186.1" y="49.2" transform="rotate(-90 186.1 49.2)">1</text>
<text x="189" y="50.5" transform="rotate(-90 189 50.5)">TP354</text>
<text x="191.4" y="50.5" transform="rotate(-90 191.4 50.5)">TP353</text>
<text x="193.5" y="51.7" transform="rotate(-90 193.5 51.7)">1</text>
<text x="193.9" y="48.1" transform="rotate(-90 193.9 48.1)">TP352</text>
<text x="204.1" y="50.4" transform="rotate(-90 204.1 50.4)">1</text>
<text x="220.6" y="53" transform="rotate(-90 220.6 53)">TP351</text>
<text x="223.7" y="50.5" transform="rotate(-90 223.7 50.5)">TP357</text>
<text x="228" y="49.7">VIO18_PMU</text>
<text x="18.9" y="58" transform="rotate(-90 18.9 58)">4.7uF</text>
<text x="23.6" y="58" transform="rotate(-90 23.6 58)">4.7uF</text>
<text x="55.5" y="59.8">2.2uf</text>
<text x="59.1" y="56.2">B1</text>
<text x="59.1" y="57.5">B2</text>
<text x="59.1" y="59.9">E3</text>
<text x="61.5" y="54.4">IN</text>
<text x="61.5" y="56.9">CAP</text>
<text x="61.5" y="58.1">CAP</text>
<text x="72.1" y="56.9">CBOOT</text>
<text x="72.4" y="59.3">SENSP</text>
<text x="74" y="54.4">SW</text>
<text x="76.7" y="58.7">D3</text>
<text x="76.7" y="59.9">D4</text>
<text x="76.7" y="56.2">E1</text>
<text x="79.1" y="58.8">4mil</text>
<text x="80.1" y="56">C354</text>
<text x="85.7" y="56.1">10nF</text>
<text x="104.7" y="54.7">0.068R</text>
<text x="125" y="58.4">C355</text>
<text x="125" y="57.2">10uF</text>
<text x="188.6" y="54.2" transform="rotate(-90 188.6 54.2)">1</text>
<text x="191" y="54.2" transform="rotate(-90 191 54.2)">1</text>
<text x="220.2" y="56.6" transform="rotate(-90 220.2 56.6)">1</text>
<text x="223.3" y="54.2" transform="rotate(-90 223.3 54.2)">1</text>
<text x="227.6" y="57.9" transform="rotate(-90 227.6 57.9)">1</text>
<text x="228.5" y="54.3" transform="rotate(-90 228.5 54.3)">TP356</text>
<text x="232.1" y="57.6">R362</text>
<text x="235.7" y="58.5" transform="rotate(-90 235.7 58.5)">1</text>
<text x="236.6" y="54.9" transform="rotate(-90 236.6 54.9)">TP359</text>
<text x="19" y="62.7" transform="rotate(-90 19 62.7)">C350</text>
<text x="23.4" y="62.3" transform="rotate(-90 23.4 62.3)">C351</text>
<text x="24.5" y="64.5">10V</text>
<text x="35.8" y="61.3">R353</text>
<text x="36.6" y="62.8">NC</text>
<text x="40.2" y="61.4">R354</text>
<text x="40.8" y="62.9">10K</text>
<text x="50.5" y="63.6">C353</text>
<text x="50.6" y="60.1">C352</text>
<text x="55.6" y="63.8">100nF E2</text>
<text x="61.5" y="64.3">TRANS</text>
<text x="61.5" y="60.6">CORE</text>
<text x="67.3" y="63.9">U350</text>
<text x="72.2" y="60.6">SENSN</text>
<text x="72.7" y="61.8">WEAK</text>
<text x="73.8" y="65.5">FET</text>
<text x="76.7" y="61.2">E4</text>
<text x="76.7" y="64.9">D5</text>
<text x="79.1" y="60.1">4mil</text>
<text x="132.1" y="63.9">VBAT_SUPPLY</text>
<text x="214" y="65.7" transform="rotate(-90 214 65.7)">12</text>
<text x="216.5" y="65.7" transform="rotate(-90 216.5 65.7)">11</text>
<text x="220.3" y="64.7">CON-10P_24_5806_010_112_829_RECEPTACLE</text>
<text x="232.5" y="61.2">47K</text>
<text x="265" y="65.8">0R/NC</text>
<text x="26" y="66.9">NCP_ILIM1</text>
<text x="26" y="68.2">NCP_ILIM2</text>
<text x="26.5" y="69.4">DRVVBUS</text>
<text x="28.8" y="71.9">SCL1</text>
<text x="35.7" y="66.4">500mA</text>
<text x="35.8" y="68.6">[2]</text>
<text x="35.9" y="71.1">[3,8]</text>
<text x="42.7" y="68.8">R356</text>
<text x="51.7" y="68.5">NC</text>
<text x="59.1" y="68.6">B3</text>
<text x="59.1" y="67.4">B4</text>
<text x="59.1" y="66.1">C4</text>
<text x="59.1" y="71.1">A5</text>
<text x="61.5" y="71.7">SCL</text>
<text x="61.5" y="69.3">OTG</text>
<text x="61.5" y="68">ILIM2</text>
<text x="61.5" y="66.8">ILIM1</text>
<text x="73.6" y="70.5">NTC</text>
<text x="73.7" y="68">BAT</text>
<text x="76.7" y="67.4">E5</text>
<text x="76.7" y="69.9">C5</text>
<text x="88.1" y="66.9">VBAT_SUPPLY</text>
<text x="88.1" y="71.9">R357</text>
<text x="104.4" y="71.1">6</text>
<text x="106.1" y="71.7">D4</text>
<text x="110.5" y="68.2" transform="rotate(-90 110.5 68.2)">8</text>
<text x="111" y="70.6" transform="rotate(-90 111 70.6)">D5</text>
<text x="112.7" y="71.7">D3</text>
<text x="115.2" y="71.1">5</text>
<text x="170.4" y="70.9">FINGER_MOSI</text>
<text x="171.3" y="67.6">FINGER_INT</text>
<text x="171.8" y="69.4">FINGER_CS</text>
<text x="182.1" y="67.2">[3]</text>
<text x="182.2" y="69.8">[3]</text>
<text x="182.2" y="71.1">[3]</text>
<text x="182.2" y="68.5">[3]</text>
<text x="209.6" y="66">J351</text>
<text x="210.4" y="67.4">1</text>
<text x="210.4" y="68.6">2</text>
<text x="210.4" y="69.9">3</text>
<text x="210.4" y="71.1">4</text>
<text x="217.5" y="71.1">7</text>
<text x="217.5" y="69.9">8</text>
<text x="217.5" y="68.6">9</text>
<text x="217.5" y="67.4">10</text>
<text x="242.6" y="69.5">1K</text>
<text x="250.3" y="69.9">R363</text>
<text x="257.6" y="66">R366</text>
<text x="258.3" y="68.5">R365</text>
<text x="260.1" y="71.2">[3]</text>
<text x="260.2" y="70">[2]</text>
<text x="266.5" y="68.3">0R</text>
<text x="266.6" y="71.6">FINGER_RST</text>
<text x="266.7" y="70.4">FP_ID</text>
<text x="274.6" y="66.8">VIO28_PMU</text>
<text x="274.9" y="69.4">VGP1_PMU</text>
<text x="22.9" y="76.9">EINT_CHG_STAT</text>
<text x="25" y="75.4">VIO18_PMU</text>
<text x="28.7" y="73.1">SDA1</text>
<text x="35.2" y="75.9">[3]</text>
<text x="35.2" y="77.8">[3]</text>
<text x="35.9" y="72.3">[3,8]</text>
<text x="42.1" y="75">R355</text>
<text x="50.1" y="74.7">10K</text>
<text x="59.1" y="73.6">B5</text>
<text x="59.1" y="74.8">A3</text>
<text x="59.1" y="72.4">A4</text>
<text x="61.5" y="75.4">SPM</text>
<text x="61.5" y="73">SDA</text>
<text x="61.5" y="74.2">FLAG</text>
<text x="72.7" y="75.4">AGND</text>
<text x="72.8" y="73">PGND</text>
<text x="72.8" y="74.2">PGND</text>
<text x="76.7" y="74.8">C3</text>
<text x="76.7" y="72.4">D1</text>
<text x="76.7" y="73.6">D2</text>
<text x="92.9" y="73.6">T350</text>
<text x="103.9" y="73.5">7</text>
<text x="104.4" y="76.1">4</text>
<text x="106.1" y="74.2">S2</text>
<text x="106.1" y="76.7">S1</text>
<text x="109.4" y="72.6">U351</text>
<text x="112.7" y="74.2">D2</text>
<text x="112.7" y="76.7">D1</text>
<text x="115.2" y="73.6">2</text>
<text x="115.2" y="76.1">1</text>
<text x="170.3" y="72.1">FINGER_MISO</text>
<text x="170.4" y="73.1">FINGER_SCLK</text>
<text x="182.3" y="72.2">[3]</text>
<text x="195.2" y="76.6">C397</text>
<text x="199.8" y="76.5" transform="rotate(-90 199.8 76.5)">V355</text>
<text x="202.3" y="76.5" transform="rotate(-90 202.3 76.5)">V354</text>
<text x="204.7" y="76.5" transform="rotate(-90 204.7 76.5)">V353</text>
<text x="207.3" y="76.3" transform="rotate(-90 207.3 76.3)">V351</text>
<text x="209.5" y="76.6" transform="rotate(-90 209.5 76.6)">V352</text>
<text x="210.4" y="72.4">5</text>
<text x="214" y="75.8" transform="rotate(-90 214 75.8)">13</text>
<text x="216.5" y="75.8" transform="rotate(-90 216.5 75.8)">14</text>
<text x="217.5" y="72.4">6</text>
<text x="229" y="75.6">C396</text>
<text x="232.2" y="76.9">C362</text>
<text x="240.9" y="76.9">C361</text>
<text x="266.7" y="72.9">VIO18_PMU</text>
<text x="26.5" y="78.2">NCP_SPM</text>
<text x="61.5" y="78.9">IC-CHARGE-NCP1851-ONSEMI</text>
<text x="89.3" y="78.9">10K</text>
<text x="110.5" y="80.2" transform="rotate(-90 110.5 80.2)">3</text>
<text x="111" y="78.4" transform="rotate(-90 111 78.4)">G</text>
<text x="111.9" y="81">IC-CHARGER-NTLUS3A18PZ-1-ONSEMI</text>
<text x="194.9" y="79.4">100pF</text>
<text x="222.1" y="78.6" transform="rotate(-90 222.1 78.6)">V350</text>
<text x="225.1" y="78.6" transform="rotate(-90 225.1 78.6)">V356</text>
<text x="228.3" y="79.5">10nF</text>
<text x="233.1" y="79.5">10nF</text>
<text x="240.3" y="79.5">1uF</text>
<text x="98.3" y="121.5">VBAT_SUPPLY</text>
<text x="40.7" y="134">VIO18_PMU</text>
<text x="64.8" y="132.9">P350</text>
<text x="66.4" y="136.6" transform="rotate(-90 66.4 136.6)">1</text>
<text x="68.5" y="132.9">P351</text>
<text x="69.5" y="136.6" transform="rotate(-90 69.5 136.6)">1</text>
<text x="76" y="132.9">P352</text>
<text x="77" y="136.6" transform="rotate(-90 77 136.6)">1</text>
<text x="109.5" y="137">H351</text>
<text x="40.1" y="141.9">R360</text>
<text x="107.5" y="139.3">2</text>
<text x="107.7" y="138.5">HT-COPPER</text>
<text x="113.3" y="139.3">1</text>
<text x="115.8" y="138.9">[5]</text>
<text x="122" y="139.6">ISENSE</text>
<text x="15.6" y="149.5">BAT_ID</text>
<text x="24.1" y="149.1">[2]</text>
<text x="28.1" y="149.2">R361</text>
<text x="37" y="148.9">1K</text>
<text x="40.3" y="145.5">47K</text>
<text x="52.9" y="149.2">1</text>
<text x="52.9" y="148">2</text>
<text x="52.9" y="146.8">3</text>
<text x="56.5" y="145" transform="rotate(-90 56.5 145)">8</text>
<text x="57.7" y="145.4">J350</text>
<text x="60" y="148">5</text>
<text x="60" y="149.2">6</text>
<text x="60" y="146.8">4</text>
<text x="105" y="149.1">R398</text>
<text x="112.6" y="149.4">1K</text>
<text x="117.3" y="149.2">[5]</text>
<text x="123.2" y="149.8">BAT_ON</text>
<text x="16.6" y="153.5">P353</text>
<text x="21.5" y="153">1</text>
<text x="56.5" y="152.1" transform="rotate(-90 56.5 152.1)">7</text>
<text x="80.9" y="153.4">C399</text>
<text x="80.9" y="154.5">22uF</text>
<text x="86" y="152.5">C398</text>
<text x="86" y="155.9">33pF</text>
<text x="105" y="152.8">R397</text>
<text x="112.7" y="153.1">16.9K</text>
<text x="121.9" y="153.7">VBATREF</text>
<text x="71.8" y="158.8" transform="rotate(-90 71.8 158.8)">T399</text>
<text x="73.5" y="158.9" transform="rotate(-90 73.5 158.9)">D350</text>
<text x="89.7" y="160.4">T351</text>
<text x="95.9" y="160.4">T352</text>
<text x="74" y="166.7">R399</text>
<text x="83" y="166.5">0R</text>
<text x="98.8" y="169.1">H355</text>
<text x="106.7" y="171.6">[5]</text>
<text x="106.7" y="170.3">[5]</text>
<text x="112.6" y="172.2">CS_N</text>
<text x="112.6" y="170.9">CS_P</text>
<text x="109" y="190.3">COMPANY:</text>
</g>
</svg>
